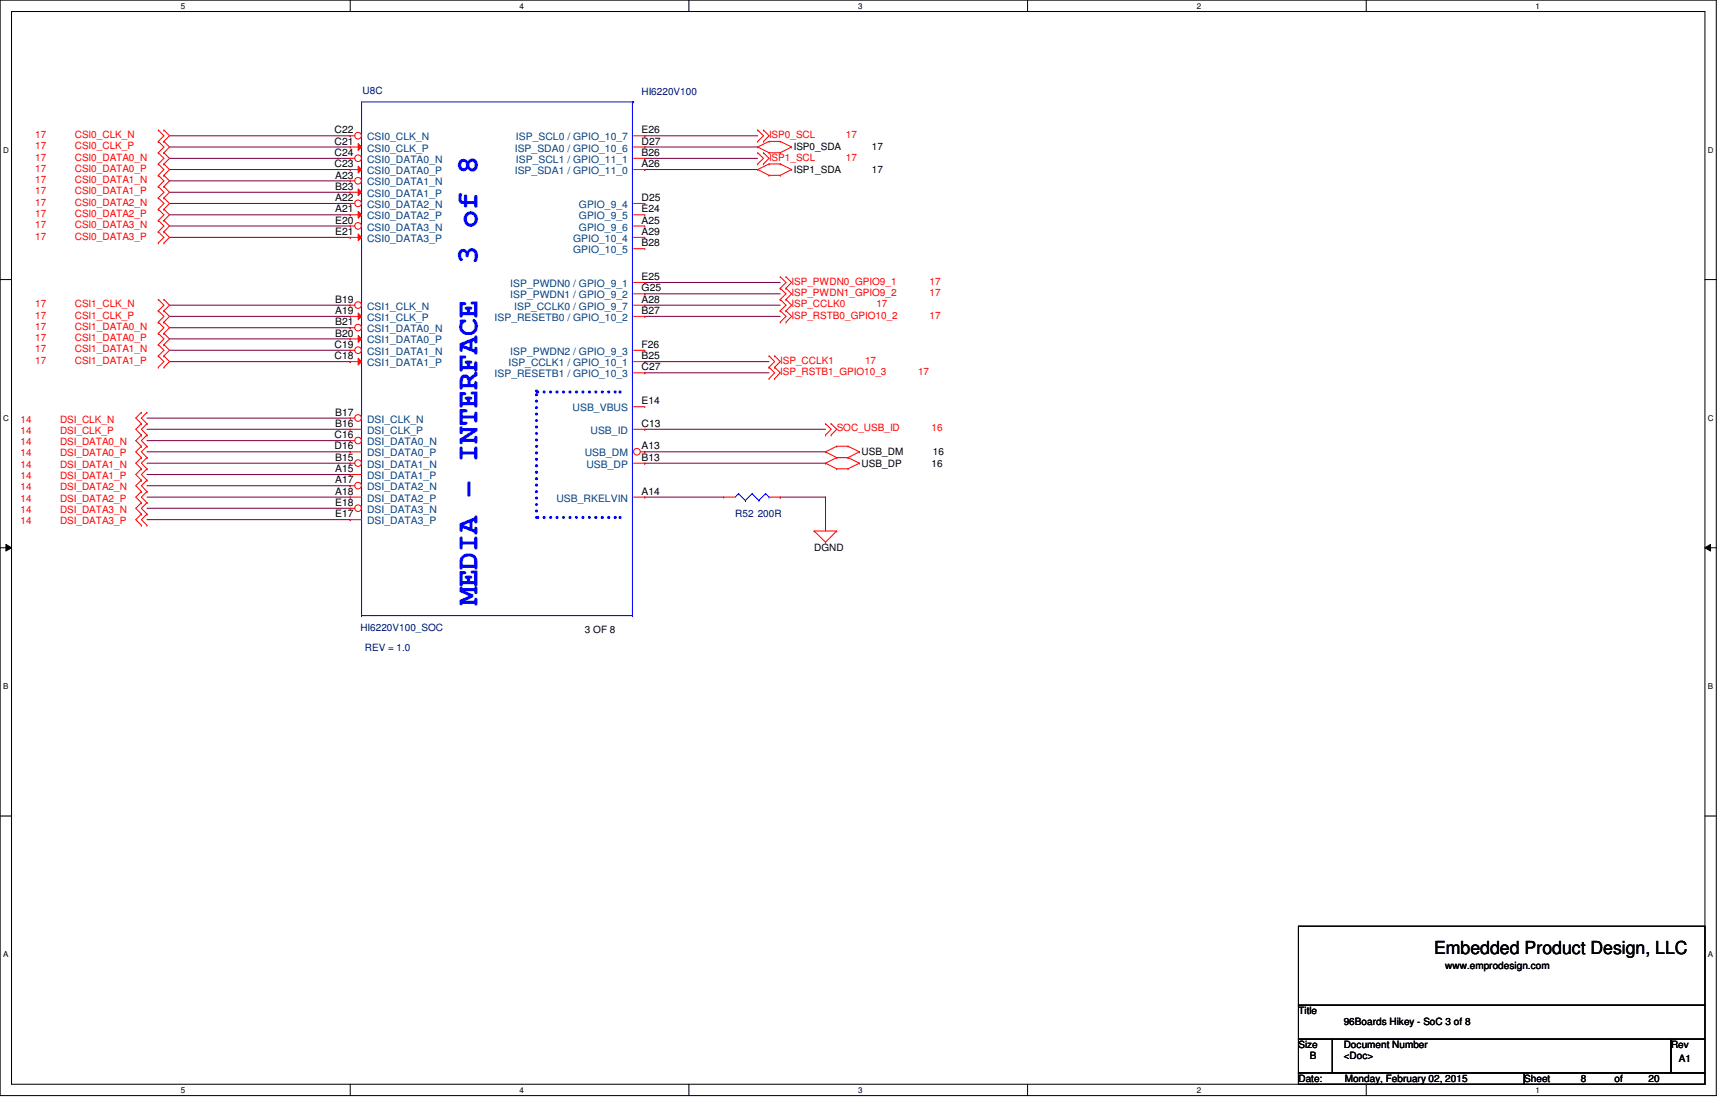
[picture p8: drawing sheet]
<svg xmlns="http://www.w3.org/2000/svg" width="432mm" height="279mm" viewBox="0 0 432 279" stroke-linecap="round" stroke-linejoin="round" font-family="sans-serif">
<path d="M0 0h428.6v273.6h-428.6zM2.9 2.9h422.9v267.8h-422.9z" fill="none" stroke="#000" stroke-width=".25"/>
<g fill="#fff">
<path d="M45.2 .4h1.1v2.2h-1.1z"/>
<path d="M45.2 271.1h1.1v2.2h-1.1z"/>
</g>
<path d="M87.5 0v2.9M87.5 270.7v2.9" fill="none" stroke="#000" stroke-width=".25"/>
<g fill="#fff">
<path d="M129.8 .4h1.1v2.2h-1.1z"/>
<path d="M129.8 271.1h1.1v2.2h-1.1z"/>
</g>
<path d="M172 0v2.9M172 270.7v2.9" fill="none" stroke="#000" stroke-width=".25"/>
<g fill="#fff">
<path d="M214.3 .4h1.1v2.2h-1.1z"/>
<path d="M214.3 271.1h1.1v2.2h-1.1z"/>
</g>
<path d="M256.6 0v2.9M256.6 270.7v2.9" fill="none" stroke="#000" stroke-width=".25"/>
<g fill="#fff">
<path d="M298.9 .4h1.1v2.2h-1.1z"/>
<path d="M298.9 271.1h1.1v2.2h-1.1z"/>
</g>
<path d="M341.2 0v2.9M341.2 270.7v2.9" fill="none" stroke="#000" stroke-width=".25"/>
<g fill="#fff">
<path d="M383.5 .4h1.1v2.2h-1.1z"/>
<path d="M383.5 271.1h1.1v2.2h-1.1z"/>
<path d="M.8 36.3h1.4v2.3h-1.4z"/>
<path d="M426.5 36.3h1.4v2.3h-1.4z"/>
<path d="M.8 103.3h1.4v2.2h-1.4z"/>
<path d="M426.5 103.3h1.4v2.2h-1.4z"/>
</g>
<path d="M0 69.8h2.9M425.8 69.8h2.8" fill="none" stroke="#000" stroke-width=".25"/>
<g fill="#fff">
<path d="M.8 170.2h1.3v2.3h-1.3z"/>
<path d="M426.5 170.2h1.3v2.3h-1.3z"/>
</g>
<path d="M0 136.8h2.9M1.5 135.9l1.4 .9-1.4 .8zM425.8 136.8l1.4-.9v1.7zM425.8 136.8h2.8" fill="none" stroke="#000" stroke-width=".25"/>
<path d="M1.5 135.9l1.4 .9-1.4 .8zM425.8 136.8l1.4-.9v1.7z" fill="#000"/>
<g fill="#fff">
<path d="M.8 237.2h1.3v2.2h-1.3z"/>
<path d="M426.5 237.2h1.3v2.2h-1.3z"/>
</g>
<path d="M0 203.8h2.9M425.8 203.8h2.8M324.3 231.3h101.5v19.7h-101.5zM324.3 251h101.5v8.5h-101.5zM324.3 259.5h8.4v8.4h-8.4zM332.7 259.5h84.6v8.4h-84.6zM417.3 259.5h8.5v8.4h-8.5zM324.3 267.9h56.4v2.8h-56.4zM380.7 267.9h45.1v2.8h-45.1z" fill="none" stroke="#000" stroke-width=".25"/>
<g fill="none" stroke="#800040" stroke-width=".25">
<path d="M42.3 33.9h45.2M42.3 36.7h45.2M42.3 39.5h45.2M87.5 33.9h.1M87.5 36.7h.1M87.5 39.5h.1M161 33.9h.1M161 36.7h.1M161 39.5h.1M161 33.9h28.2M161 36.7h28.2M161 39.5h28.2"/>
<path d="M42.3 42.3h45.2M42.3 45.2h45.2M42.3 48h45.2M42.3 50.8h45.2M42.3 53.6h45.2M42.3 56.4h45.2M42.3 59.3h45.2M87.5 42.3h.1M87.5 45.2h.1M87.5 48h.1M87.5 50.8h.1M87.5 53.6h.1"/>
<path d="M87.5 56.4h.1M87.5 59.3h.1M161 42.3h.1M161 42.3h28.2M42.3 76.2h45.2M42.3 79h45.2M87.5 76.2h.1M87.5 79h.1M161 76.2h.1M161 70.5h.1M161 79h.1M161 73.4h.1"/>
<path d="M161 76.2h33.9M161 70.5h33.9M161 79h33.9M161 73.4h33.9M42.3 90.3h45.2M42.3 81.8h45.2M42.3 84.6h45.2M42.3 87.5h45.2M87.5 81.8h.1M87.5 84.6h.1M87.5 87.5h.1M87.5 90.3h.1"/>
<path d="M161 90.3h.1M161 93.1h.1M161 90.3h31.1M161 93.1h31.1M36.7 104.4h50.8M36.7 107.2h50.8M36.7 110h50.8M36.7 112.8h50.8M36.7 115.7h50.8M36.7 118.5h50.8M87.5 104.4h.1M87.5 107.2h.1"/>
<path d="M87.5 110h.1M87.5 112.8h.1M87.5 115.7h.1M87.5 118.5h.1M161 107.2h.1M161 112.8h.1M161 115.7h.1M161 107.2h45.2M161 112.8h45.2M161 115.7h45.2M36.7 121.3h50.8M36.7 124.1h50.8"/>
<path d="M36.7 126.9h50.8M36.7 129.8h50.8M87.5 121.3h.1M87.5 124.1h.1M87.5 126.9h.1M87.5 129.8h.1M161 124.1h.1M161 124.1h19.8M194.9 124.1h.1M194.9 124.1h11.3M206.2 124.1h.1M206.2 124.1v8.5"/>
</g>
<g fill="none" stroke="#f00" stroke-width=".25">
<path d="M39.5 32.5h.1M39.5 35.3h.1M39.5 38.1h.1M39.5 32.5l1.4 1.4-1.4 1.4M39.5 35.3l1.4 1.4-1.4 1.4M39.5 38.1l1.4 1.4-1.4 1.4M40.9 35.3h.1M40.9 32.5h.1M40.9 38.1h.1M40.9 32.5l1.4 1.4-1.4 1.4M40.9 35.3l1.4 1.4-1.4 1.4M40.9 38.1l1.4 1.4-1.4 1.4"/>
<path d="M189.2 36.7h.1M189.2 38.1h.1M189.2 35.3h.1M189.2 32.5h.1M189.2 36.7l2.9 1.4M189.2 38.1l1.5 1.4-1.5 1.4M189.2 32.5l1.5 1.4-1.5 1.4M190.7 38.1h.1M190.7 35.3h.1M190.7 32.5h.1M190.7 38.1l1.4 1.4-1.4 1.4M190.7 32.5l1.4 1.4-1.4 1.4"/>
<path d="M192.1 35.3h.1M192.1 38.1h.1M192.1 35.3l-2.9 1.4M192.1 35.3h2.8M192.1 38.1h2.8M194.9 35.3h.1M194.9 38.1h.1M194.9 35.3l2.8 1.4M197.7 36.7h.1M197.7 36.7l-2.8 1.4M39.5 40.9h.1M39.5 43.8h.1"/>
<path d="M39.5 46.6h.1M39.5 49.4h.1M39.5 52.2h.1M39.5 55h.1M39.5 57.9h.1M39.5 40.9l1.4 1.4-1.4 1.5M39.5 43.8l1.4 1.4-1.4 1.4M39.5 46.6l1.4 1.4-1.4 1.4M39.5 49.4l1.4 1.4-1.4 1.4M39.5 52.2l1.4 1.4-1.4 1.4M39.5 55l1.4 1.4-1.4 1.5M39.5 57.9l1.4 1.4-1.4 1.4"/>
<path d="M40.9 40.9h.1M40.9 43.8h.1M40.9 46.6h.1M40.9 49.4h.1M40.9 52.2h.1M40.9 55h.1M40.9 57.9h.1M40.9 40.9l1.4 1.4-1.4 1.5M40.9 43.8l1.4 1.4-1.4 1.4M40.9 46.6l1.4 1.4-1.4 1.4M40.9 49.4l1.4 1.4-1.4 1.4M40.9 52.2l1.4 1.4-1.4 1.4"/>
<path d="M40.9 55l1.4 1.4-1.4 1.5M40.9 57.9l1.4 1.4-1.4 1.4M189.2 42.3h.1M189.2 40.9h.1M189.2 42.3l2.9 1.5M190.7 40.9h.1M192.1 40.9h.1M192.1 43.8h.1M192.1 40.9l-2.9 1.4M192.1 40.9h2.8M192.1 43.8h2.8M194.9 40.9h.1"/>
<path d="M194.9 43.8h.1M194.9 40.9l2.8 1.4M197.7 42.3h.1M197.7 42.3l-2.8 1.5M39.5 60.7h.1M39.5 74.8h.1M39.5 77.6h.1M39.5 74.8l1.4 1.4-1.4 1.4M39.5 77.6l1.4 1.4-1.4 1.4M40.9 60.7h.1M40.9 77.6h.1M40.9 74.8h.1"/>
<path d="M40.9 74.8l1.4 1.4-1.4 1.4M40.9 77.6l1.4 1.4-1.4 1.4M194.9 77.6h.1M194.9 74.8h.1M194.9 72h.1M194.9 69.1h.1M194.9 74.8l1.4 1.4-1.4 1.4M194.9 69.1l1.4 1.4-1.4 1.5M194.9 77.6l1.4 1.4-1.4 1.4M194.9 72l1.4 1.4-1.4 1.4M196.3 77.6h.1M196.3 74.8h.1"/>
<path d="M196.3 72h.1M196.3 69.1h.1M196.3 74.8l1.4 1.4-1.4 1.4M196.3 69.1l1.4 1.4-1.4 1.5M196.3 77.6l1.4 1.4-1.4 1.4M196.3 72l1.4 1.4-1.4 1.4M39.5 80.4h.1M39.5 83.2h.1M39.5 86.1h.1M39.5 88.9h.1M39.5 91.7h.1M39.5 80.4l1.4 1.4-1.4 1.4"/>
<path d="M39.5 83.2l1.4 1.4-1.4 1.5M39.5 86.1l1.4 1.4-1.4 1.4M39.5 88.9l1.4 1.4-1.4 1.4M40.9 80.4h.1M40.9 83.2h.1M40.9 86.1h.1M40.9 88.9h.1M40.9 91.7h.1M40.9 80.4l1.4 1.4-1.4 1.4M40.9 83.2l1.4 1.4-1.4 1.5M40.9 86.1l1.4 1.4-1.4 1.4M40.9 88.9l1.4 1.4-1.4 1.4"/>
<path d="M192.1 91.7h.1M192.1 88.9h.1M192.1 94.5h.1M192.1 91.7l1.4 1.4-1.4 1.4M192.1 88.9l1.4 1.4-1.4 1.4M193.5 91.7h.1M193.5 88.9h.1M193.5 94.5h.1M193.5 91.7l1.4 1.4-1.4 1.4M193.5 88.9l1.4 1.4-1.4 1.4M194.9 80.4h.1M196.3 80.4h.1"/>
<path d="M35.3 103h.1M35.3 105.8h.1M35.3 108.6h.1M35.3 111.4h.1M35.3 114.3h.1M35.3 117.1h.1M35.3 119.9h.1M35.3 103l-1.4 1.4 1.4 1.4M35.3 105.8l-1.4 1.4 1.4 1.4M35.3 108.6l-1.4 1.4 1.4 1.4M35.3 111.4l-1.4 1.4 1.4 1.5M35.3 114.3l-1.4 1.4 1.4 1.4"/>
<path d="M35.3 117.1l-1.4 1.4 1.4 1.4M35.3 119.9l-1.4 1.4 1.4 1.4M36.7 103h.1M36.7 105.8h.1M36.7 108.6h.1M36.7 111.4h.1M36.7 114.3h.1M36.7 117.1h.1M36.7 119.9h.1M36.7 103l-1.4 1.4 1.4 1.4M36.7 105.8l-1.4 1.4 1.4 1.4M36.7 108.6l-1.4 1.4 1.4 1.4"/>
<path d="M36.7 111.4l-1.4 1.4 1.4 1.5M36.7 114.3l-1.4 1.4 1.4 1.4M36.7 117.1l-1.4 1.4 1.4 1.4M36.7 119.9l-1.4 1.4 1.4 1.4M206.2 112.8h.1M206.2 115.7h.1M206.2 108.6h.1M206.2 105.8h.1M206.2 112.8l2.8 1.5M206.2 115.7l2.8 1.4M206.2 105.8l1.4 1.4-1.4 1.4M207.6 108.6h.1"/>
<path d="M207.6 105.8h.1M207.6 105.8l1.4 1.4-1.4 1.4M209 111.4h.1M209 114.3h.1M209 117.1h.1M209 111.4l-2.8 1.4M209 111.4h2.8M209 114.3h2.8M209 114.3l-2.8 1.4M209 117.1h2.8M211.8 111.4h.1M211.8 114.3h.1"/>
<path d="M211.8 117.1h.1M211.8 111.4l2.8 1.4M211.8 114.3l2.8 1.4M214.6 112.8h.1M214.6 115.7h.1M214.6 112.8l-2.8 1.5M214.6 115.7l-2.8 1.4M35.3 122.7h.1M35.3 125.5h.1M35.3 128.4h.1M35.3 131.1h.1M35.3 122.7l-1.4 1.4 1.4 1.4"/>
<path d="M35.3 125.5l-1.4 1.4 1.4 1.5M35.3 128.4l-1.4 1.4 1.4 1.3M36.7 122.7h.1M36.7 125.5h.1M36.7 128.4h.1M36.7 131.1h.1M36.7 122.7l-1.4 1.4 1.4 1.4M36.7 125.5l-1.4 1.4 1.4 1.5M36.7 128.4l-1.4 1.4 1.4 1.3M203.3 132.6h.1M203.3 132.6h5.7M203.3 132.6l2.9 2.8"/>
<path d="M206.2 135.4h.1M209 132.6h.1M209 132.6l-2.8 2.8"/>
</g>
<path d="M157.9 25.4v128.3M158.2 25.4h.1M158.2 25.4h-67.9v128.3M90.3 153.7h.1M90.3 153.7h67.6M157.9 153.7h.1" fill="none" stroke="#00f" stroke-width=".25"/>
<path d="M134.3 97.9h20.6" fill="none" stroke="#00f" stroke-width=".8" stroke-dasharray="0 1.6"/>
<circle cx="154.9" cy="97.9" r=".4" fill="#00f" stroke-dasharray="0 1.6"/>
<path d="M134 129.2v-31.6" fill="none" stroke="#00f" stroke-width=".8" stroke-dasharray="0 1.6"/>
<circle cx="134" cy="97.6" r=".4" fill="#00f" stroke-dasharray="0 1.6"/>
<path d="M134.3 129.2h20.6" fill="none" stroke="#00f" stroke-width=".8" stroke-dasharray="0 1.6"/>
<circle cx="154.9" cy="129.2" r=".4" fill="#00f" stroke-dasharray="0 1.6"/>
<circle cx="89.4" cy="33.9" r=".83" fill="#fff"/>
<g fill="none" stroke="#f00" stroke-width=".25">
<path d="M87.5 33.9h.1M87.5 33.9h1.1"/>
<circle cx="89.4" cy="33.9" r=".83"/>
</g>
<path d="M89.5 35.9l.8 .8-.8 .8z" fill="#f00"/>
<path d="M87.5 36.7h.1M87.5 36.7h2.8M89.5 35.9l.8 .8-.8 .8z" fill="none" stroke="#f00" stroke-width=".25"/>
<circle cx="89.4" cy="39.5" r=".83" fill="#fff"/>
<g fill="none" stroke="#f00" stroke-width=".25">
<path d="M87.5 39.5h.1M87.5 39.5h1.1"/>
<circle cx="89.4" cy="39.5" r=".83"/>
</g>
<path d="M89.5 41.5l.8 .8-.8 .9z" fill="#f00"/>
<path d="M87.5 42.3h.1M87.5 42.3h2.8M89.5 41.5l.8 .8-.8 .9z" fill="none" stroke="#f00" stroke-width=".25"/>
<circle cx="89.4" cy="45.1" r=".83" fill="#fff"/>
<g fill="none" stroke="#f00" stroke-width=".25">
<path d="M87.5 45.2h.1M87.5 45.2h1.1"/>
<circle cx="89.4" cy="45.1" r=".83"/>
</g>
<path d="M89.5 47.2l.8 .8-.8 .9z" fill="#f00"/>
<path d="M87.5 48h.1M87.5 48h2.8M89.5 47.2l.8 .8-.8 .9z" fill="none" stroke="#f00" stroke-width=".25"/>
<circle cx="89.4" cy="50.8" r=".83" fill="#fff"/>
<g fill="none" stroke="#f00" stroke-width=".25">
<path d="M87.5 50.8h.1M87.5 50.8h1.1"/>
<circle cx="89.4" cy="50.8" r=".83"/>
</g>
<path d="M89.5 52.8l.8 .8-.8 .9z" fill="#f00"/>
<path d="M87.5 53.6h.1M87.5 53.6h2.8M89.5 52.8l.8 .8-.8 .9z" fill="none" stroke="#f00" stroke-width=".25"/>
<circle cx="89.4" cy="56.4" r=".83" fill="#fff"/>
<g fill="none" stroke="#f00" stroke-width=".25">
<path d="M87.5 56.4h.1M87.5 56.4h1.1"/>
<circle cx="89.4" cy="56.4" r=".83"/>
</g>
<path d="M89.5 58.4l.8 .9-.8 .8z" fill="#f00"/>
<path d="M87.5 59.3h.1M87.5 59.3h2.8M89.5 58.4l.8 .9-.8 .8z" fill="none" stroke="#f00" stroke-width=".25"/>
<circle cx="89.4" cy="76.2" r=".83" fill="#fff"/>
<g fill="none" stroke="#f00" stroke-width=".25">
<path d="M87.5 76.2h.1M87.5 76.2h1.1"/>
<circle cx="89.4" cy="76.2" r=".83"/>
</g>
<path d="M89.5 78.1l.8 .9-.8 .8z" fill="#f00"/>
<path d="M87.5 79h.1M87.5 79h2.8M89.5 78.1l.8 .9-.8 .8z" fill="none" stroke="#f00" stroke-width=".25"/>
<circle cx="89.4" cy="81.8" r=".83" fill="#fff"/>
<g fill="none" stroke="#f00" stroke-width=".25">
<path d="M87.5 81.8h.1M87.5 81.8h1.1"/>
<circle cx="89.4" cy="81.8" r=".83"/>
</g>
<path d="M89.5 83.8l.8 .8-.8 .9z" fill="#f00"/>
<path d="M87.5 84.6h.1M87.5 84.6h2.8M89.5 83.8l.8 .8-.8 .9z" fill="none" stroke="#f00" stroke-width=".25"/>
<circle cx="89.4" cy="87.4" r=".83" fill="#fff"/>
<g fill="none" stroke="#f00" stroke-width=".25">
<path d="M87.5 87.5h.1M87.5 87.5h1.1"/>
<circle cx="89.4" cy="87.4" r=".83"/>
</g>
<path d="M89.5 89.5l.8 .8-.8 .8z" fill="#f00"/>
<path d="M87.5 90.3h.1M87.5 90.3h2.8M89.5 89.5l.8 .8-.8 .8z" fill="none" stroke="#f00" stroke-width=".25"/>
<circle cx="89.4" cy="104.4" r=".83" fill="#fff"/>
<g fill="none" stroke="#f00" stroke-width=".25">
<path d="M87.5 104.4h.1M87.5 107.2h.1M87.5 104.4h1.1M87.5 107.2h2.8"/>
<circle cx="89.4" cy="104.4" r=".83"/>
</g>
<circle cx="89.4" cy="110" r=".83" fill="#fff"/>
<g fill="none" stroke="#f00" stroke-width=".25">
<path d="M87.5 110h.1M87.5 112.8h.1M87.5 110h1.1M87.5 112.8h2.8"/>
<circle cx="89.4" cy="110" r=".83"/>
</g>
<circle cx="89.4" cy="115.6" r=".83" fill="#fff"/>
<g fill="none" stroke="#f00" stroke-width=".25">
<path d="M87.5 115.7h.1M87.5 118.5h.1M87.5 115.7h1.1M87.5 118.5h2.8"/>
<circle cx="89.4" cy="115.6" r=".83"/>
</g>
<circle cx="89.4" cy="121.3" r=".83" fill="#fff"/>
<g fill="none" stroke="#f00" stroke-width=".25">
<path d="M87.5 121.3h.1M87.5 124.1h.1M87.5 121.3h1.1M87.5 124.1h2.8"/>
<circle cx="89.4" cy="121.3" r=".83"/>
</g>
<circle cx="89.4" cy="126.9" r=".83" fill="#fff"/>
<g fill="none" stroke="#f00" stroke-width=".25">
<path d="M158.2 33.9h2.8M158.2 36.7h2.8M158.2 39.5h2.8M161 33.9h.1M161 36.7h.1M161 39.5h.1M158.2 42.3h2.8M158.2 50.8h2.8M158.2 53.6h2.8M158.2 56.4h2.8M158.2 59.3h2.8M161 42.3h.1"/>
<path d="M161 50.8h.1M161 53.6h.1M161 56.4h.1M161 59.3h.1M158.2 62.1h2.8M158.2 70.5h2.8M158.2 73.4h2.8M158.2 76.2h2.8M158.2 79h2.8M161 62.1h.1M161 70.5h.1M161 73.4h.1"/>
<path d="M161 76.2h.1M161 79h.1M158.2 87.5h2.8M158.2 90.3h2.8M158.2 93.1h2.8M161 87.5h.1M161 90.3h.1M161 93.1h.1M158.2 101.6h2.8M158.2 107.2h2.8M161 101.6h.1M161 107.2h.1"/>
<path d="M87.5 126.9h.1M87.5 129.8h.1M87.5 126.9h1.1M87.5 129.8h2.8"/>
<circle cx="89.4" cy="126.9" r=".83"/>
</g>
<circle cx="159.1" cy="112.8" r=".83" fill="#fff"/>
<g fill="none" stroke="#f00" stroke-width=".25">
<path d="M158.2 115.7h2.8M159.9 112.8h1.1M161 112.8h.1M161 115.7h.1M158.2 124.1h2.8M161 124.1h.1M180.8 124.1h.1M180.8 124.1h2.8M192.1 124.1h2.8M194.9 124.1h.1"/>
<circle cx="159.1" cy="112.8" r=".83"/>
</g>
<path d="M184.4 123.3h.1M184.4 123.3l-.8 .8M184.4 123.3l1.7 1.7M186.1 125h.1M187.8 123.3h.1M187.8 123.3l-1.7 1.7M187.8 123.3l1.7 1.7M189.5 125h.1M191.2 123.3h.1M191.2 123.3l-1.7 1.7M191.2 123.3l.9 .8M192.1 124.1h.1" fill="none" stroke="#00f" stroke-width=".25"/>
<g font-size="7.6" fill="#00f">
<text x="119.3" y="65.9" transform="rotate(-90 119.3 65.9)">3 of 8</text>
<text x="119.3" y="151.2" transform="rotate(-90 119.3 151.2)">MEDIA - INTERFACE</text>
</g>
<text font-size="4.5" x="358.1" y="238.1">Embedded Product Design, LLC</text>
<g font-size="2.5" fill="#000080">
<text x="90.6" y="23.5">U8C</text>
<text x="160.2" y="23.7">HI6220V100</text>
<text x="183.6" y="129.2">R52 200R</text>
<text x="90" y="157.6">HI6220V100_SOC</text>
<text x="91.1" y="162.4">REV = 1.0</text>
</g>
<g font-size="2.5" fill="#f00">
<text x="8.8" y="34.5">17</text>
<text x="18.7" y="34.5">CSI0_CLK_N</text>
<text x="192.1" y="34.5">ISP0_SCL</text>
<text x="211.2" y="34.5">17</text>
<text x="8.8" y="37.3">17</text>
<text x="8.8" y="40.1">17</text>
<text x="18.7" y="37.3">CSI0_CLK_P</text>
<text x="18.7" y="40.1">CSI0_DATA0_N</text>
<text x="192.1" y="40.1">ISP1_SCL</text>
<text x="211.2" y="40.1">17</text>
<text x="8.8" y="42.9">17</text>
<text x="8.8" y="45.7">17</text>
<text x="18.7" y="42.9">CSI0_DATA0_P</text>
<text x="18.7" y="45.7">CSI0_DATA1_N</text>
<text x="8.8" y="48.6">17</text>
<text x="8.8" y="51.4">17</text>
<text x="18.7" y="48.6">CSI0_DATA1_P</text>
<text x="18.7" y="51.4">CSI0_DATA2_N</text>
<text x="8.8" y="54.2">17</text>
<text x="8.8" y="57">17</text>
<text x="8.8" y="59.8">17</text>
<text x="18.7" y="54.2">CSI0_DATA2_P</text>
<text x="18.7" y="57">CSI0_DATA3_N</text>
<text x="18.7" y="59.8">CSI0_DATA3_P</text>
<text x="197.7" y="71.1">ISP_PWDN0_GPIO9_1</text>
<text x="232.1" y="71.1">17</text>
<text x="8.8" y="76.8">17</text>
<text x="18.7" y="76.8">CSI1_CLK_N</text>
<text x="197.7" y="76.8">ISP_CCLK0</text>
<text x="197.7" y="73.9">ISP_PWDN1_GPIO9_2</text>
<text x="218.9" y="76.8">17</text>
<text x="232.1" y="73.9">17</text>
<text x="8.8" y="79.5">17</text>
<text x="8.8" y="82.4">17</text>
<text x="18.7" y="79.5">CSI1_CLK_P</text>
<text x="18.7" y="82.4">CSI1_DATA0_N</text>
<text x="197.7" y="79.5">ISP_RSTB0_GPIO10_2</text>
<text x="232.1" y="79.5">17</text>
<text x="8.8" y="85.2">17</text>
<text x="8.8" y="88">17</text>
<text x="18.7" y="85.2">CSI1_DATA0_P</text>
<text x="18.7" y="88">CSI1_DATA1_N</text>
<text x="8.8" y="90.8">17</text>
<text x="18.7" y="90.8">CSI1_DATA1_P</text>
<text x="194.9" y="90.8">ISP_CCLK1</text>
<text x="194.9" y="93.6">ISP_RSTB1_GPIO10_3</text>
<text x="216" y="90.8">17</text>
<text x="229.3" y="93.6">17</text>
<text x="5.1" y="105.5">14</text>
<text x="15" y="105.5">DSI_CLK_N</text>
<text x="209" y="107.7">SOC_USB_ID</text>
<text x="232.7" y="107.7">16</text>
<text x="5.1" y="108.3">14</text>
<text x="5.1" y="111.1">14</text>
<text x="5.1" y="114">14</text>
<text x="15" y="108.3">DSI_CLK_P</text>
<text x="15" y="111.1">DSI_DATA0_N</text>
<text x="15" y="114">DSI_DATA0_P</text>
<text x="5.1" y="116.8">14</text>
<text x="5.1" y="119.6">14</text>
<text x="15" y="116.8">DSI_DATA1_N</text>
<text x="15" y="119.6">DSI_DATA1_P</text>
<text x="5.1" y="122.4">14</text>
<text x="5.1" y="125.2">14</text>
<text x="15" y="122.4">DSI_DATA2_N</text>
<text x="15" y="125.2">DSI_DATA2_P</text>
<text x="5.1" y="128.1">14</text>
<text x="5.1" y="130.9">14</text>
<text x="15" y="128.1">DSI_DATA3_N</text>
<text x="15" y="130.9">DSI_DATA3_P</text>
</g>
<g font-size="2.5">
<text x="83.6" y="33.3">C22</text>
<text x="160.2" y="33.3">E26</text>
<text x="83.6" y="36.1">C21</text>
<text x="83.6" y="38.9">C24</text>
<text x="83.6" y="41.7">C23</text>
<text x="160.2" y="36.1">D27</text>
<text x="160.2" y="38.9">B26</text>
<text x="160.2" y="41.7">A26</text>
<text x="198.2" y="37.5">ISP0_SDA</text>
<text x="217.7" y="37.5">17</text>
<text x="83.7" y="44.6">A23</text>
<text x="83.7" y="47.4">B23</text>
<text x="198.2" y="43.2">ISP1_SDA</text>
<text x="217.7" y="43.2">17</text>
<text x="83.7" y="50.2">A22</text>
<text x="83.7" y="53">A21</text>
<text x="160.2" y="50.2">D25</text>
<text x="160.2" y="53">E24</text>
<text x="83.7" y="55.8">E20</text>
<text x="83.7" y="58.7">E21</text>
<text x="160.2" y="55.8">A25</text>
<text x="160.2" y="58.7">A29</text>
<text x="160.2" y="61.5">B28</text>
<text x="160.2" y="69.9">E25</text>
<text x="83.7" y="75.6">B19</text>
<text x="160.2" y="72.8">G25</text>
<text x="160.2" y="75.6">A28</text>
<text x="83.7" y="78.4">A19</text>
<text x="83.7" y="81.2">B21</text>
<text x="160.2" y="78.4">B27</text>
<text x="83.6" y="86.9">C19</text>
<text x="83.6" y="89.7">C18</text>
<text x="83.7" y="84">B20</text>
<text x="160.2" y="86.9">F26</text>
<text x="160.2" y="89.7">B25</text>
<text x="160.2" y="92.5">C27</text>
<text x="160.2" y="101">E14</text>
<text x="83.7" y="103.8">B17</text>
<text x="83.7" y="106.6">B16</text>
<text x="160.2" y="106.6">C13</text>
<text x="83.6" y="109.4">C16</text>
<text x="83.6" y="112.2">D16</text>
<text x="160.2" y="112.2">A13</text>
<text x="215.2" y="113.7">USB_DM</text>
<text x="233" y="113.7">16</text>
<text x="83.7" y="115.1">B15</text>
<text x="83.7" y="117.9">A15</text>
<text x="160.2" y="115.1">B13</text>
<text x="215.2" y="116.5">USB_DP</text>
<text x="232.7" y="116.5">16</text>
<text x="83.7" y="120.7">A17</text>
<text x="83.7" y="123.5">A18</text>
<text x="160.2" y="123.5">A14</text>
<text x="83.7" y="126.3">E18</text>
<text x="83.7" y="129.2">E17</text>
<text x="203.3" y="137.6">DGND</text>
<text x="146.1" y="157.9">3 OF 8</text>
<text x="360.9" y="241.9">www.emprodesign.com</text>
<text x="324.3" y="253.2">Title</text>
<text x="335.6" y="256">96Boards Hikey - SoC 3 of 8</text>
<text x="324.3" y="261.7">Size</text>
<text x="335.6" y="261.7">Document Number</text>
<text x="417.3" y="261.7">Rev</text>
<text x="327.1" y="264.5">B</text>
<text x="335.6" y="264.5">&lt;Doc&gt;</text>
<text x="419.3" y="265.1">A1</text>
<text x="324.3" y="270.1">Date:</text>
<text x="335.8" y="270.1">Monday, February 02, 2015</text>
<text x="380.7" y="270.1">Sheet</text>
<text x="394.8" y="270.1">8</text>
<text x="403.2" y="270.1">of</text>
<text x="411.7" y="270.1">20</text>
</g>
<g font-size="2.5" fill="#004080">
<text x="91.7" y="35.1">CSI0_CLK_N</text>
<text x="128.9" y="35.1">ISP_SCL0 / GPIO_10_7</text>
<text x="91.7" y="37.8">CSI0_CLK_P</text>
<text x="91.7" y="40.7">CSI0_DATA0_N</text>
<text x="128.6" y="37.8">ISP_SDA0 / GPIO_10_6</text>
<text x="128.9" y="40.7">ISP_SCL1 / GPIO_11_1</text>
<text x="91.7" y="43.5">CSI0_DATA0_P</text>
<text x="91.7" y="46.3">CSI0_DATA1_N</text>
<text x="128.6" y="43.5">ISP_SDA1 / GPIO_11_0</text>
<text x="91.7" y="49.1">CSI0_DATA1_P</text>
<text x="91.7" y="51.9">CSI0_DATA2_N</text>
<text x="144.6" y="51.9">GPIO_9_4</text>
<text x="91.7" y="54.8">CSI0_DATA2_P</text>
<text x="91.7" y="57.6">CSI0_DATA3_N</text>
<text x="144.6" y="54.8">GPIO_9_5</text>
<text x="144.6" y="57.6">GPIO_9_6</text>
<text x="91.7" y="60.4">CSI0_DATA3_P</text>
<text x="143.1" y="60.4">GPIO_10_4</text>
<text x="143.1" y="63.2">GPIO_10_5</text>
<text x="127.4" y="71.7">ISP_PWDN0 / GPIO_9_1</text>
<text x="91.7" y="77.3">CSI1_CLK_N</text>
<text x="127.4" y="74.5">ISP_PWDN1 / GPIO_9_2</text>
<text x="128.4" y="77.3">ISP_CCLK0 / GPIO_9_7</text>
<text x="91.7" y="80.1">CSI1_CLK_P</text>
<text x="91.7" y="83">CSI1_DATA0_N</text>
<text x="123.5" y="80.1">ISP_RESETB0 / GPIO_10_2</text>
<text x="91.7" y="85.8">CSI1_DATA0_P</text>
<text x="91.7" y="88.6">CSI1_DATA1_N</text>
<text x="127.4" y="88.6">ISP_PWDN2 / GPIO_9_3</text>
<text x="91.7" y="91.4">CSI1_DATA1_P</text>
<text x="123.5" y="94.2">ISP_RESETB1 / GPIO_10_3</text>
<text x="127" y="91.4">ISP_CCLK1 / GPIO_10_1</text>
<text x="91.7" y="105.5">DSI_CLK_N</text>
<text x="143" y="102.7">USB_VBUS</text>
<text x="91.7" y="108.3">DSI_CLK_P</text>
<text x="91.7" y="111.2">DSI_DATA0_N</text>
<text x="91.7" y="114">DSI_DATA0_P</text>
<text x="146" y="114">USB_DM</text>
<text x="147.5" y="108.3">USB_ID</text>
<text x="91.7" y="116.8">DSI_DATA1_N</text>
<text x="91.7" y="119.6">DSI_DATA1_P</text>
<text x="146.5" y="116.8">USB_DP</text>
<text x="91.7" y="122.4">DSI_DATA2_N</text>
<text x="91.7" y="125.3">DSI_DATA2_P</text>
<text x="139" y="125.3">USB_RKELVIN</text>
<text x="91.7" y="128.1">DSI_DATA3_N</text>
<text x="91.7" y="130.9">DSI_DATA3_P</text>
</g>
<g font-size="2">
<text x="45.2" y="2.2">5</text>
<text x="129.8" y="2.2">4</text>
<text x="214.3" y="2.2">3</text>
<text x="298.9" y="2.2">2</text>
<text x="383.5" y="2.2">1</text>
<text x=".8" y="38.1">D</text>
<text x="426.5" y="38.1">D</text>
<text x=".8" y="105.1">C</text>
<text x="426.5" y="105.1">C</text>
<text x=".8" y="172">B</text>
<text x="426.5" y="172">B</text>
<text x=".8" y="239">A</text>
<text x="426.5" y="239">A</text>
<text x="45.2" y="272.9">5</text>
<text x="129.8" y="272.9">4</text>
<text x="214.3" y="272.9">3</text>
<text x="298.9" y="272.9">2</text>
<text x="383.5" y="272.9">1</text>
</g>
</svg>
